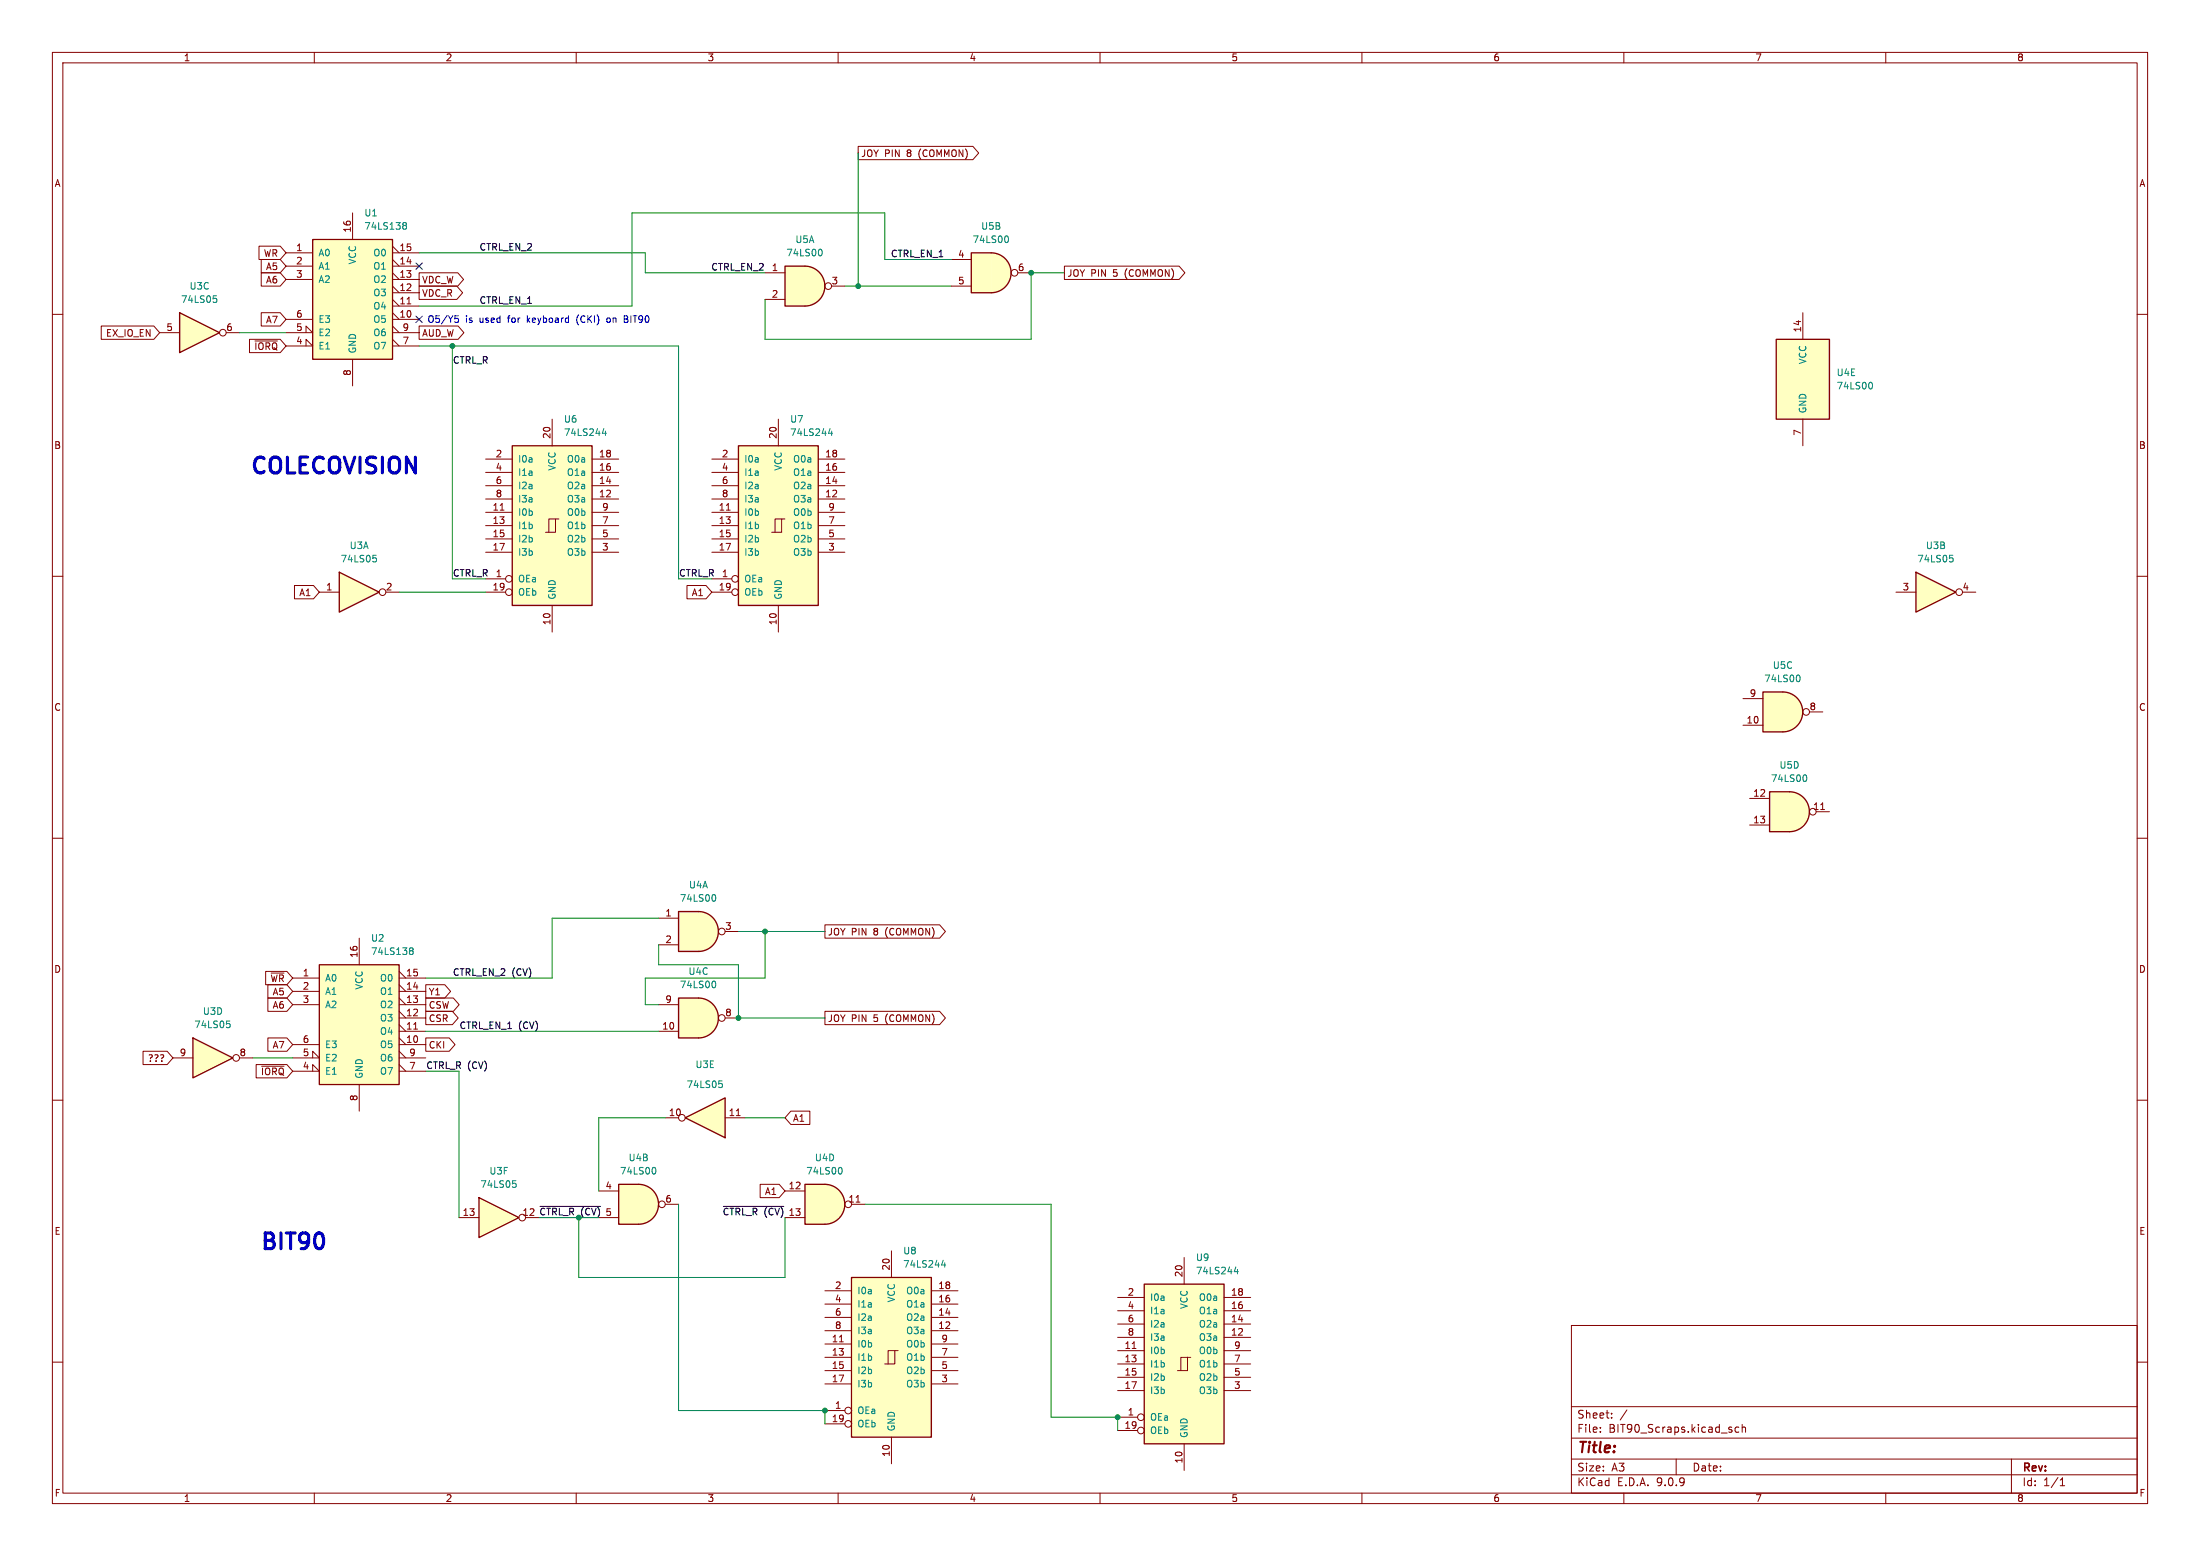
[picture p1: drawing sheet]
<svg xmlns="http://www.w3.org/2000/svg" width="420mm" height="297mm" viewBox="0 0 420 297" stroke-linecap="round" stroke-linejoin="round" font-family="sans-serif">
<g fill="none" stroke="#840000" stroke-width=".19">
<path d="M10 10h400v277h-400zM12 12h396v273h-396zM60 10v2M110 10v2M160 10v2M210 10v2M260 10v2M310 10v2M360 10v2M10 60h2M408 60h2M10 110h2"/>
<path d="M408 110h2M10 160h2M408 160h2M10 210h2M408 210h2M300 253h108v32h-108zM10 260h2M300 278.5h108M300 274.5h108M300 268.5h108M305.5 273.2v.2M305.5 272.5v.1"/>
<path d="M307.7 270.5v.2M307.7 269.8v.1M310.6 269.1l-1.3 1.9M320 278.5v3M331.9 272.5l-.4-.1-.3 .3 .2 .6h.5M332.6 272.5l.2-.1 .4 .1v.9M332.6 271.9v1.5M384 278.5v6.5M408 260h2M60 285v2M110 285v2M160 285v2"/>
<path d="M210 285v2M260 285v2M300 281.5h108M310 285v2M360 285v2M393.3 283.6h.9M393.3 282.5l.4-.4v1.5"/>
</g>
<path d="M91.4 228.6l7.7 3.8-7.7 3.8z" fill="#ffffc2"/>
<path d="M91.4 228.6l7.7 3.8-7.7 3.8z" fill="none" stroke="#840000" stroke-width=".25"/>
<g fill="none" stroke="#840000" stroke-width=".19">
<path d="M87.6 232.4h3.8M100.3 232.4h2.6"/>
<circle cx="99.7" cy="232.4" r=".63"/>
</g>
<path d="M97.9 225.4h.6M98 225.9h.3l.2 .2v.4l-.5 .1" fill="none" stroke="#008484" stroke-width=".19"/>
<path d="M162.6 243.8h15.2v30.5h-15.2z" fill="#ffffc2"/>
<g fill="none" stroke="#840000" stroke-width=".19">
<path d="M170.2 238.8v5M157.5 246.4h5.1M157.5 248.9h5.1M157.5 251.5h5.1M157.5 254h5.1M157.5 256.5h5.1M157.5 259.1h5.1M160.3 256.1h.7M170.8 257.8h-1.3v2.5M171.4 257.8h-.6v2.5h-1.9M177.8 246.4h5.1M177.8 248.9h5.1"/>
<path d="M177.8 251.5h5.1M177.8 254h5.1M177.8 256.5h5.1M177.8 259.1h5.1M157.5 261.6h5.1M157.5 264.2h5.1M157.5 269.2h3.8M157.5 271.8h3.8M170.2 274.3v5.1M177.8 261.6h5.1M177.8 264.2h5.1"/>
<circle cx="161.9" cy="269.2" r=".63"/>
<circle cx="161.9" cy="271.8" r=".63"/>
</g>
<path d="M162.6 243.8h15.2v30.5h-15.2z" fill="none" stroke="#840000" stroke-width=".25"/>
<path d="M180.1 240.5l-.3 1h.7M180.4 241v.9" fill="none" stroke="#008484" stroke-width=".19"/>
<path d="M121.9 226.1a3.8 3.8 0 0 1 3.8 3.8 3.8 3.8 0 0 1-3.8 3.8z" fill="#ffffc2" stroke="#ffffc2" stroke-width=".19"/>
<path d="M118.1 226.1h3.8v7.6h-3.8z" fill="#ffffc2"/>
<path d="M118.1 226.1h3.8a3.8 3.8 0 0 1 3.8 3.8 3.8 3.8 0 0 1-3.8 3.8h-3.8z" fill="none" stroke="#840000" stroke-width=".25"/>
<g fill="none" stroke="#840000" stroke-width=".19">
<path d="M114.3 227.3h3.8M114.3 232.4h3.8M127 229.9h2.5"/>
<circle cx="126.4" cy="229.9" r=".63"/>
</g>
<path d="M124.9 222.8a.79 .79 0 0 1 0 1.3" fill="none" stroke="#008484" stroke-width=".19"/>
<path d="M157.5 226.1a3.8 3.8 0 0 1 3.8 3.8 3.8 3.8 0 0 1-3.8 3.8z" fill="#ffffc2" stroke="#ffffc2" stroke-width=".19"/>
<path d="M153.7 226.1h3.8v7.6h-3.8z" fill="#ffffc2"/>
<path d="M153.7 226.1h3.8a3.8 3.8 0 0 1 3.8 3.8 3.8 3.8 0 0 1-3.8 3.8h-3.8z" fill="none" stroke="#840000" stroke-width=".25"/>
<g fill="none" stroke="#840000" stroke-width=".19">
<path d="M149.9 227.3h3.8M149.9 232.4h3.8M162.6 229.9h2.5M163.4 229.5h.8"/>
<circle cx="161.9" cy="229.9" r=".63"/>
</g>
<path d="M160.5 222.8a.79 .79 0 0 1 0 1.3" fill="none" stroke="#008484" stroke-width=".19"/>
<path d="M97.8 85.1h15.2v30.5h-15.2z" fill="#ffffc2"/>
<g fill="none" stroke="#840000" stroke-width=".19">
<path d="M92.7 87.6h5.1M92.7 90.2h5.1M92.7 92.7h5.1M92.7 95.3h5.1M92.7 97.8h5.1M95.5 97.4h.7M105.4 80v5.1M106 99.1h-1.2v2.5M106.7 99.1h-.7v2.5h-1.9M113 87.6h5.1M113 90.2h5.1M113 92.7h5.1"/>
<path d="M113 95.3h5.1M113 97.8h5.1M92.7 100.3h5.1M92.7 102.9h5.1M92.7 105.4h5.1M92.7 110.5h3.8M92.7 113h3.8M105.4 115.6v5.1M113 100.3h5.1M113 102.9h5.1M113 105.4h5.1"/>
<circle cx="97.2" cy="113" r=".63"/>
<circle cx="97.2" cy="110.5" r=".63"/>
</g>
<path d="M97.8 85.1h15.2v30.5h-15.2z" fill="none" stroke="#840000" stroke-width=".25"/>
<path d="M115.3 81.8l-.3 .9h.8M115.6 82.3v.8" fill="none" stroke="#008484" stroke-width=".19"/>
<path d="M189.2 48.3a3.8 3.8 0 0 1 3.8 3.8 3.8 3.8 0 0 1-3.8 3.8z" fill="#ffffc2" stroke="#ffffc2" stroke-width=".19"/>
<path d="M185.4 48.3h3.8v7.6h-3.8z" fill="#ffffc2"/>
<path d="M185.4 48.3h3.8a3.8 3.8 0 0 1 3.8 3.8 3.8 3.8 0 0 1-3.8 3.8h-3.8z" fill="none" stroke="#840000" stroke-width=".25"/>
<g fill="none" stroke="#840000" stroke-width=".19">
<path d="M181.6 49.5h3.8M181.6 54.6h3.8M194.3 52.1h2.5"/>
<circle cx="193.7" cy="52.1" r=".63"/>
</g>
<path d="M192.2 45a.79 .79 0 0 1 0 1.3" fill="none" stroke="#008484" stroke-width=".19"/>
<path d="M34.3 59.7l7.6 3.8-7.6 3.8z" fill="#ffffc2"/>
<path d="M34.3 59.7l7.6 3.8-7.6 3.8z" fill="none" stroke="#840000" stroke-width=".25"/>
<g fill="none" stroke="#840000" stroke-width=".19">
<path d="M30.5 63.5h3.8M43.2 63.5h2.5"/>
<circle cx="42.5" cy="63.5" r=".63"/>
</g>
<path d="M40.7 56.5h.6M40.9 56.9h.3l.2 .3-.1 .4-.4 .1" fill="none" stroke="#008484" stroke-width=".19"/>
<path d="M59.7 45.7h15.2v22.9h-15.2z" fill="#ffffc2"/>
<path d="M59.7 45.7h15.2v22.9h-15.2z" fill="none" stroke="#840000" stroke-width=".25"/>
<g fill="none" stroke="#840000" stroke-width=".19">
<path d="M54.6 48.3h5.1M54.6 50.8h5.1M54.6 53.3h5.1M67.3 40.6v5.1M74.9 48.3h5.1M74.9 50.8h5.1M74.9 53.3h5.1M74.9 47l1.3 1.3M74.9 49.5l1.3 1.3M74.9 52.1l1.3 1.2M74.9 55.9h5.1M74.9 54.6l1.3 1.3"/>
<path d="M74.9 58.4h5.1M74.9 57.2l1.3 1.2M74.9 59.7l1.3 1.3M77.7 58h.7M54.6 63.5h5.1l-1.3-1.3v1.3M54.6 66h5.1l-1.3-1.2v1.2M54.6 61h5.1M67.3 68.6v5.1M74.9 61h5.1M74.9 63.5h5.1M74.9 66h5.1M74.9 62.2l1.3 1.3"/>
<path d="M74.9 64.8l1.3 1.2"/>
</g>
<path d="M77 43h.1M77 42.6l.4-.1 .1 .1 .1 .2-.2 .2M77.1 43h.3M77.1 43l-.1 .1M77.4 43l.2 .3-.1 .3-.1 .2-.4-.1" fill="none" stroke="#008484" stroke-width=".19"/>
<path d="M153.7 50.8a3.8 3.8 0 0 1 3.8 3.8 3.8 3.8 0 0 1-3.8 3.8z" fill="#ffffc2" stroke="#ffffc2" stroke-width=".19"/>
<path d="M149.9 50.8h3.8v7.6h-3.8z" fill="#ffffc2"/>
<path d="M149.9 50.8h3.8a3.8 3.8 0 0 1 3.8 3.8 3.8 3.8 0 0 1-3.8 3.8h-3.8z" fill="none" stroke="#840000" stroke-width=".25"/>
<g fill="none" stroke="#840000" stroke-width=".19">
<path d="M146 52.1h3.9M146 57.2h3.9M158.7 54.6h2.6"/>
<circle cx="158.1" cy="54.6" r=".63"/>
</g>
<path d="M156.7 47.6a.79 .79 0 0 1 0 1.2" fill="none" stroke="#008484" stroke-width=".19"/>
<path d="M141 85.1h15.2v30.5h-15.2z" fill="#ffffc2"/>
<g fill="none" stroke="#840000" stroke-width=".19">
<path d="M135.9 87.6h5.1M135.9 90.2h5.1M135.9 92.7h5.1M135.9 95.3h5.1M135.9 97.8h5.1M138.7 97.4h.7M148.6 80v5.1M149.2 99.1h-1.2v2.5M149.9 99.1h-.7v2.5h-1.9M156.2 87.6h5.1M156.2 90.2h5.1M156.2 92.7h5.1"/>
<path d="M156.2 95.3h5.1M156.2 97.8h5.1M135.9 100.3h5.1M135.9 102.9h5.1M135.9 105.4h5.1M135.9 110.5h3.8M135.9 113h3.8M148.6 115.6v5.1M156.2 100.3h5.1M156.2 102.9h5.1M156.2 105.4h5.1"/>
<circle cx="140.3" cy="113" r=".63"/>
<circle cx="140.3" cy="110.5" r=".63"/>
</g>
<path d="M141 85.1h15.2v30.5h-15.2z" fill="none" stroke="#840000" stroke-width=".25"/>
<path d="M158.5 81.8l-.3 .9h.7M158.8 82.3v.8" fill="none" stroke="#008484" stroke-width=".19"/>
<path d="M365.8 109.2l7.6 3.8-7.6 3.8z" fill="#ffffc2"/>
<path d="M365.8 109.2l7.6 3.8-7.6 3.8z" fill="none" stroke="#840000" stroke-width=".25"/>
<g fill="none" stroke="#840000" stroke-width=".19">
<path d="M361.9 113h3.9M374.6 113h2.6"/>
<circle cx="374" cy="113" r=".63"/>
</g>
<path d="M372.2 106h.6M372.3 106.5h.3l.3 .2-.1 .4-.5 .2" fill="none" stroke="#008484" stroke-width=".19"/>
<path d="M339.1 64.8h10.1v15.2h-10.1z" fill="#ffffc2"/>
<path d="M339.1 64.8h10.1v15.2h-10.1z" fill="none" stroke="#840000" stroke-width=".25"/>
<path d="M344.2 59.7v5.1M344.2 80v5.1" fill="none" stroke="#840000" stroke-width=".19"/>
<path d="M357.2 73a.79 .79 0 0 1 0 1.2" fill="none" stroke="#008484" stroke-width=".19"/>
<path d="M340.4 132.1a3.8 3.8 0 0 1 3.7 3.8 3.8 3.8 0 0 1-3.7 3.8z" fill="#ffffc2" stroke="#ffffc2" stroke-width=".19"/>
<path d="M336.5 132.1h3.9v7.6h-3.9z" fill="#ffffc2"/>
<path d="M336.5 132.1h3.9a3.8 3.8 0 0 1 3.7 3.8 3.8 3.8 0 0 1-3.7 3.8h-3.9z" fill="none" stroke="#840000" stroke-width=".25"/>
<g fill="none" stroke="#840000" stroke-width=".19">
<path d="M332.7 133.4h3.8M332.7 138.4h3.8M345.4 135.9h2.6"/>
<circle cx="344.8" cy="135.9" r=".63"/>
</g>
<path d="M343.3 128.8a.79 .79 0 0 1 0 1.3" fill="none" stroke="#008484" stroke-width=".19"/>
<path d="M341.6 151.1a3.8 3.8 0 0 1 3.8 3.8 3.8 3.8 0 0 1-3.8 3.9z" fill="#ffffc2" stroke="#ffffc2" stroke-width=".19"/>
<path d="M337.8 151.1h3.8v7.7h-3.8z" fill="#ffffc2"/>
<path d="M337.8 151.1h3.8a3.8 3.8 0 0 1 3.8 3.8 3.8 3.8 0 0 1-3.8 3.9h-3.8z" fill="none" stroke="#840000" stroke-width=".25"/>
<g fill="none" stroke="#840000" stroke-width=".19">
<path d="M334 152.4h3.8M334 157.5h3.8M346.7 154.9h2.5M347.6 154.5h.7"/>
<circle cx="346.1" cy="154.9" r=".63"/>
</g>
<path d="M344.6 147.9a.79 .79 0 0 1 0 1.3" fill="none" stroke="#008484" stroke-width=".19"/>
<path d="M218.4 245.1h15.3v30.5h-15.3z" fill="#ffffc2"/>
<g fill="none" stroke="#840000" stroke-width=".19">
<path d="M213.4 247.6h5M213.4 250.2h5M213.4 252.7h5M213.4 255.3h5M213.4 257.8h5M216.1 257.4h.8M226.1 240v5.1M226.7 259.1h-1.3v2.5M227.3 259.1h-.6v2.5h-1.9M233.7 247.6h5.1M233.7 250.2h5.1M233.7 252.7h5.1"/>
<path d="M233.7 255.3h5.1M233.7 257.8h5.1M213.4 260.3h5M213.4 262.9h5M213.4 265.4h5M213.4 270.5h3.8M213.4 273h3.8M226.1 275.6v5.1M233.7 260.3h5.1M233.7 262.9h5.1M233.7 265.4h5.1"/>
<circle cx="217.8" cy="270.5" r=".63"/>
<circle cx="217.8" cy="273" r=".63"/>
</g>
<path d="M218.4 245.1h15.3v30.5h-15.3z" fill="none" stroke="#840000" stroke-width=".25"/>
<path d="M235.9 241.8l-.3 .9h.8M236.2 242.3v.8" fill="none" stroke="#008484" stroke-width=".19"/>
<path d="M36.8 198.1l7.6 3.8-7.6 3.8z" fill="#ffffc2"/>
<path d="M36.8 198.1l7.6 3.8-7.6 3.8z" fill="none" stroke="#840000" stroke-width=".25"/>
<g fill="none" stroke="#840000" stroke-width=".19">
<path d="M33 201.9h3.8M45.7 201.9h2.6"/>
<circle cx="45.1" cy="201.9" r=".63"/>
</g>
<path d="M43.3 194.9h.6M43.4 195.4h.3l.2 .2-.1 .5-.4 .1" fill="none" stroke="#008484" stroke-width=".19"/>
<path d="M133.3 174a3.8 3.8 0 0 1 3.8 3.8 3.8 3.8 0 0 1-3.8 3.8z" fill="#ffffc2" stroke="#ffffc2" stroke-width=".19"/>
<path d="M129.5 174h3.8v7.6h-3.8z" fill="#ffffc2"/>
<path d="M129.5 174h3.8a3.8 3.8 0 0 1 3.8 3.8 3.8 3.8 0 0 1-3.8 3.8h-3.8z" fill="none" stroke="#840000" stroke-width=".25"/>
<g fill="none" stroke="#840000" stroke-width=".19">
<path d="M125.7 175.3h3.8M138.4 177.8h2.6M125.7 180.3h3.8"/>
<circle cx="137.8" cy="177.8" r=".63"/>
</g>
<path d="M136.3 170.8a.79 .79 0 0 1 0 1.2" fill="none" stroke="#008484" stroke-width=".19"/>
<path d="M61 184.2h15.2v22.8h-15.2z" fill="#ffffc2"/>
<path d="M61 184.2h15.2v22.8h-15.2z" fill="none" stroke="#840000" stroke-width=".25"/>
<g fill="none" stroke="#840000" stroke-width=".19">
<path d="M68.6 179.1v5.1M55.9 186.7h5.1M55.9 189.2h5.1M55.9 191.8h5.1M55.9 199.4h5.1M76.2 186.7h5.1M76.2 189.2h5.1M76.2 191.8h5.1M76.2 199.4h5.1M76.2 185.4l1.3 1.3M76.2 188l1.3 1.2M76.2 190.5l1.3 1.3"/>
<path d="M76.2 194.3h5.1M76.2 193l1.3 1.3M76.2 196.9h5.1M76.2 195.6l1.3 1.3M76.2 198.1l1.3 1.3M79 196.4h.7M55.9 201.9h5.1l-1.3-1.2v1.2M55.9 204.5h5.1l-1.3-1.3v1.3M68.6 207v5.1M76.2 201.9h5.1M76.2 204.5h5.1M76.2 200.7l1.3 1.2"/>
<path d="M76.2 203.2l1.3 1.3"/>
</g>
<path d="M78.3 181.4l.1 .1M78.3 181l.3-.1 .2 .1 .1 .2-.3 .3M78.4 181.5h.2M78.4 181.5h-.1M78.6 181.5l.3 .2-.1 .4-.2 .1-.3-.1" fill="none" stroke="#008484" stroke-width=".19"/>
<path d="M64.8 109.2l7.6 3.8-7.6 3.8z" fill="#ffffc2"/>
<path d="M64.8 109.2l7.6 3.8-7.6 3.8z" fill="none" stroke="#840000" stroke-width=".25"/>
<g fill="none" stroke="#840000" stroke-width=".19">
<path d="M61 113h3.8M73.7 113h2.5"/>
<circle cx="73" cy="113" r=".63"/>
</g>
<path d="M71.2 106h.6M71.3 106.5h.3l.3 .2-.1 .4-.5 .2" fill="none" stroke="#008484" stroke-width=".19"/>
<path d="M130.8 213.4l7.6-3.8v7.6z" fill="#ffffc2"/>
<path d="M130.8 213.4l7.6-3.8v7.6z" fill="none" stroke="#840000" stroke-width=".25"/>
<g fill="none" stroke="#840000" stroke-width=".19">
<path d="M127 213.4h2.5M138.4 213.4h3.8M140.6 212.9h.7"/>
<circle cx="130.2" cy="213.4" r=".63"/>
</g>
<path d="M137.3 206.3h.6M137.4 206.8h.3l.2 .2v.5l-.5 .1" fill="none" stroke="#008484" stroke-width=".19"/>
<path d="M133.3 190.5a3.8 3.8 0 0 1 3.8 3.8 3.8 3.8 0 0 1-3.8 3.8z" fill="#ffffc2" stroke="#ffffc2" stroke-width=".19"/>
<path d="M129.5 190.5h3.8v7.6h-3.8z" fill="#ffffc2"/>
<path d="M129.5 190.5h3.8a3.8 3.8 0 0 1 3.8 3.8 3.8 3.8 0 0 1-3.8 3.8h-3.8z" fill="none" stroke="#840000" stroke-width=".25"/>
<g fill="none" stroke="#840000" stroke-width=".19">
<path d="M163.8 27.9h21.9l1.1 1.3-1.1 1.3h-21.9zM49.4 47h4.1l1.1 1.3-1.1 1.2h-4.1zM49.9 52.1h3.6l1.1 1.2-1.1 1.3h-3.6zM49.9 59.7h3.6l1.1 1.3-1.1 1.2h-3.6zM49.9 49.5h3.6l1.1 1.3-1.1 1.3h-3.6zM80 52.1h7.4l1.1 1.2-1.1 1.3h-7.4zM80 54.6h7.2l1.1 1.3-1.1 1.3h-7.2zM203.2 50.8h21.9l1.1 1.3-1.1 1.2h-21.9zM19.3 62.2h10.1l1.1 1.3-1.1 1.3h-10.1zM47.6 64.8h5.9l1.1 1.2-1.1 1.3h-5.9zM48.7 65.1h4.3M80 62.2h7.5l1.1 1.3-1.1 1.3h-7.5z"/>
<path d="M56.2 111.8h3.6l1.2 1.2-1.2 1.3h-3.6zM131.1 111.8h3.7l1.1 1.2-1.1 1.3h-3.7zM157.5 176.5h21.9l1.1 1.3-1.1 1.3h-21.9zM50.7 185.4h4.1l1.1 1.3-1.1 1.3h-4.1zM51.1 198.1h3.7l1.1 1.3-1.1 1.3h-3.7zM51.1 188h3.7l1.1 1.2-1.1 1.3h-3.7zM51.1 190.5h3.7l1.1 1.3-1.1 1.2h-3.7zM51.8 185.7h2.4M81.3 190.5h5.2l1.2 1.3-1.2 1.2h-5.2zM81.3 188h3.6l1.1 1.2-1.1 1.3h-3.6zM81.3 193h5.1l1.1 1.3-1.1 1.3h-5.1zM81.3 198.1h4.5l1.1 1.3-1.1 1.3h-4.5z"/>
<path d="M125.7 191.8h3.8M125.7 196.9h3.8M138.4 194.3h2.6M157.5 193h21.9l1.1 1.3-1.1 1.3h-21.9zM27.3 200.7h4.6l1.1 1.2-1.1 1.3h-4.6zM48.9 203.2h5.9l1.1 1.3-1.1 1.2h-5.9zM49.9 203.5h4.3M151 212.1h3.6v2.5h-3.6l-1.1-1.2zM145.1 226.1h3.6l1.2 1.2-1.2 1.3h-3.6z"/>
<circle cx="137.8" cy="194.3" r=".63"/>
</g>
<path d="M136.3 187.3a.79 .79 0 0 1 0 1.2" fill="none" stroke="#008484" stroke-width=".19"/>
<path d="M103.1 230.3h11.5M138.1 230.3h11.5" fill="none" stroke="#000" stroke-width=".19"/>
<g fill="none" stroke="#008400" stroke-width=".19">
<path d="M163.8 29.2v25.4M80 48.3h43.2v3.8h22.8M161.3 54.6h20.3M181.6 49.5h-12.7v-8.9h-48.3v17.8h-40.6M203.2 52.1h-6.4v12.7h-50.8v-7.6M45.7 63.5h8.9M80 66h49.5v44.5h6.4M86.4 66v44.5h6.3M76.2 113h16.5M125.7 175.3h-20.3v11.4h-24.1M141 177.8h16.5M146 177.8v8.9h-22.8v5.1h2.5"/>
<path d="M81.3 196.9h44.4M125.7 180.3v3.9h15.3v10.1h16.5M48.3 201.9h7.6M81.3 204.5h6.3v27.9M127 213.4h-12.7v13.9M142.2 213.4h7.7M102.9 232.4h11.4M110.5 232.4v11.4h39.4v-11.4M129.5 229.9v39.3h28v2.6M165.1 229.9h35.6v40.6h12.7v2.5"/>
</g>
<path d="M79.4 50.2l1.2 1.2M80.6 50.2l-1.2 1.2M79.4 60.4l1.2 1.2M80.6 60.4l-1.2 1.2" fill="none" stroke="#000084" stroke-width=".19"/>
<path d="M86.9 60.3h.6M87 60.8h.3l.2 .2v.4l-.5 .1M110.2 60.5l-.1 .4 .1 .8M116.3 60.7l-.3 .1-.2 .1 .1 .5 .4 .1M119.2 60.3h.5M119.2 60.9h.4M119.6 60.9h.2M119.7 60.8l-.1 .1M119.8 61.5h-.6" fill="none" stroke="#0000c2" stroke-width=".19"/>
<g fill="#008400" stroke="#008400" stroke-width=".19">
<circle cx="163.8" cy="54.6" r=".46"/>
<circle cx="196.8" cy="52.1" r=".46"/>
<circle cx="86.4" cy="66" r=".46"/>
<circle cx="146" cy="177.8" r=".46"/>
<circle cx="141" cy="194.3" r=".46"/>
<circle cx="213.4" cy="270.5" r=".46"/>
<circle cx="157.5" cy="269.2" r=".46"/>
</g>
<g font-size="4.2" fill="#0000c2">
<text x="47.4" y="91.3">COLECOVISION</text>
<text x="49.3" y="239.4">BIT90</text>
</g>
<text font-size="2.8" fill="#840000" x="301" y="277.9">Title:</text>
<g font-size="2.1" fill="#840000">
<text x="301" y="273.7">File:</text>
<text x="301" y="271">Sheet:</text>
<text x="307.1" y="273.7">BIT90_Scraps.kicad_sch</text>
<text x="301" y="281.1">Size:</text>
<text x="307.6" y="281.1">A3</text>
<text x="323" y="281.1">Date:</text>
<text x="386" y="281.3">Rev:</text>
<text x="301" y="283.9">KiCad</text>
<text x="308.7" y="283.9">E.D.A.</text>
<text x="316.3" y="283.9">9.0.9</text>
<text x="386" y="283.9">Id:</text>
<text x="390.1" y="283.9">1/1</text>
</g>
<g font-size="1.8" fill="#840000">
<text x="35" y="11.9">1</text>
<text x="85" y="11.9">2</text>
<text x="135" y="11.9">3</text>
<text x="185" y="11.9">4</text>
<text x="235" y="11.9">5</text>
<text x="285" y="11.9">6</text>
<text x="335" y="11.9">7</text>
<text x="385" y="11.9">8</text>
<text x="10.3" y="35.9">A</text>
<text x="164.3" y="30.2">JOY PIN</text>
<text x="173.2" y="30.2">8</text>
<text x="175.6" y="30.2">(COMMON)</text>
<text x="408.3" y="35.9">A</text>
<text x="67.1" y="44.5" transform="rotate(-90 67.1 44.5)">16</text>
<text x="50.3" y="49.2">WR</text>
<text x="50.7" y="51.8">A5</text>
<text x="56.4" y="48">1</text>
<text x="56.4" y="50.5">2</text>
<text x="56.4" y="53.1">3</text>
<text x="76.2" y="48">15</text>
<text x="76.2" y="50.5">14</text>
<text x="76.2" y="53.1">13</text>
<text x="147.2" y="51.8">1</text>
<text x="182.8" y="49.3">4</text>
<text x="194.2" y="51.8">6</text>
<text x="203.7" y="53">JOY PIN</text>
<text x="212.6" y="53">5</text>
<text x="215" y="53">(COMMON)</text>
<text x="50.7" y="54.3">A6</text>
<text x="76.2" y="55.6">12</text>
<text x="76.2" y="58.2">11</text>
<text x="80.5" y="54.3">VDC_W</text>
<text x="80.5" y="56.8">VDC_R</text>
<text x="147.2" y="56.9">2</text>
<text x="158.7" y="54.4">3</text>
<text x="182.8" y="54.4">5</text>
<text x="20.1" y="64.5">EX_IO_EN</text>
<text x="31.7" y="63.2">5</text>
<text x="43.1" y="63.2">6</text>
<text x="50.7" y="61.9">A7</text>
<text x="56.4" y="60.7">6</text>
<text x="56.4" y="63.2">5</text>
<text x="56.4" y="65.8">4</text>
<text x="76.2" y="60.7">10</text>
<text x="76.8" y="63.2">9</text>
<text x="76.8" y="65.8">7</text>
<text x="80.5" y="64.5">AUD_W</text>
<text x="343.9" y="63.5" transform="rotate(-90 343.9 63.5)">14</text>
<text x="48.4" y="67">~{IORQ}</text>
<text x="67.1" y="71.8" transform="rotate(-90 67.1 71.8)">8</text>
<text x="105.2" y="83.9" transform="rotate(-90 105.2 83.9)">20</text>
<text x="148.3" y="83.9" transform="rotate(-90 148.3 83.9)">20</text>
<text x="343.9" y="83.3" transform="rotate(-90 343.9 83.3)">7</text>
<text x="10.3" y="85.9">B</text>
<text x="94.5" y="87.4">2</text>
<text x="94.5" y="89.9">4</text>
<text x="114.3" y="87.4">18</text>
<text x="114.3" y="89.9">16</text>
<text x="137.7" y="87.4">2</text>
<text x="137.7" y="89.9">4</text>
<text x="157.4" y="87.4">18</text>
<text x="157.4" y="89.9">16</text>
<text x="408.2" y="85.9">B</text>
<text x="94.5" y="92.5">6</text>
<text x="94.5" y="95">8</text>
<text x="114.3" y="92.5">14</text>
<text x="114.3" y="95">12</text>
<text x="137.7" y="92.5">6</text>
<text x="137.7" y="95">8</text>
<text x="157.4" y="92.5">14</text>
<text x="157.4" y="95">12</text>
<text x="93.9" y="97.5">11</text>
<text x="93.9" y="100.1">13</text>
<text x="114.9" y="97.5">9</text>
<text x="114.9" y="100.1">7</text>
<text x="137.1" y="97.5">11</text>
<text x="137.1" y="100.1">13</text>
<text x="158" y="97.5">9</text>
<text x="158" y="100.1">7</text>
<text x="93.9" y="102.6">15</text>
<text x="93.9" y="105.2">17</text>
<text x="114.9" y="102.6">5</text>
<text x="114.9" y="105.2">3</text>
<text x="137.1" y="102.6">15</text>
<text x="137.1" y="105.2">17</text>
<text x="158" y="102.6">5</text>
<text x="158" y="105.2">3</text>
<text x="57" y="114">A1</text>
<text x="62.2" y="112.8">1</text>
<text x="73.6" y="112.8">2</text>
<text x="93.9" y="112.8">19</text>
<text x="94.5" y="110.2">1</text>
<text x="132" y="114">A1</text>
<text x="137.1" y="112.8">19</text>
<text x="137.7" y="110.2">1</text>
<text x="363.1" y="112.8">3</text>
<text x="374.6" y="112.8">4</text>
<text x="105.2" y="119.4" transform="rotate(-90 105.2 119.4)">10</text>
<text x="148.3" y="119.4" transform="rotate(-90 148.3 119.4)">10</text>
<text x="10.3" y="135.9">C</text>
<text x="333.9" y="133.1">9</text>
<text x="345.4" y="135.6">8</text>
<text x="408.2" y="135.9">C</text>
<text x="333.3" y="138.2">10</text>
<text x="334.6" y="152.1">12</text>
<text x="346" y="154.7">11</text>
<text x="334.6" y="157.2">13</text>
<text x="126.9" y="175">1</text>
<text x="138.4" y="177.5">3</text>
<text x="158" y="178.8">JOY PIN</text>
<text x="166.9" y="178.8">8</text>
<text x="169.3" y="178.8">(COMMON)</text>
<text x="10.3" y="185.9">D</text>
<text x="68.3" y="182.9" transform="rotate(-90 68.3 182.9)">16</text>
<text x="126.9" y="180.1">2</text>
<text x="408.2" y="185.9">D</text>
<text x="51.5" y="187.6">~{WR}</text>
<text x="51.9" y="190.2">A5</text>
<text x="57.7" y="186.4">1</text>
<text x="57.7" y="189">2</text>
<text x="57.7" y="191.5">3</text>
<text x="77.4" y="186.4">15</text>
<text x="77.4" y="189">14</text>
<text x="77.4" y="191.5">13</text>
<text x="81.8" y="190.2">Y1</text>
<text x="126.9" y="191.5">9</text>
<text x="51.9" y="192.7">A6</text>
<text x="77.4" y="194.1">12</text>
<text x="77.4" y="196.6">11</text>
<text x="81.8" y="192.7">CSW</text>
<text x="81.8" y="195.3">CSR</text>
<text x="126.3" y="196.6">10</text>
<text x="138.4" y="194.1">8</text>
<text x="158" y="195.3">JOY PIN</text>
<text x="166.9" y="195.3">5</text>
<text x="169.3" y="195.3">(COMMON)</text>
<text x="28.1" y="202.9">???</text>
<text x="34.2" y="201.7">9</text>
<text x="45.6" y="201.7">8</text>
<text x="51.9" y="200.3">A7</text>
<text x="57.7" y="199.1">6</text>
<text x="57.7" y="201.7">5</text>
<text x="77.4" y="199.1">10</text>
<text x="78" y="201.7">9</text>
<text x="81.8" y="200.3">CKI</text>
<text x="49.7" y="205.4">~{IORQ}</text>
<text x="57.7" y="204.2">4</text>
<text x="78" y="204.2">7</text>
<text x="68.3" y="210.3" transform="rotate(-90 68.3 210.3)">8</text>
<text x="127.6" y="213.1">10</text>
<text x="139" y="213.1">11</text>
<text x="151.3" y="214.3">A1</text>
<text x="115.5" y="227.1">4</text>
<text x="150.5" y="227.1">12</text>
<text x="88.2" y="232.2">13</text>
<text x="99.7" y="232.2">12</text>
<text x="115.5" y="232.2">5</text>
<text x="126.9" y="229.6">6</text>
<text x="145.9" y="228.3">A1</text>
<text x="150.5" y="232.2">13</text>
<text x="161.9" y="229.6">11</text>
<text x="10.3" y="235.9">E</text>
<text x="408.3" y="235.9">E</text>
<text x="169.9" y="242.6" transform="rotate(-90 169.9 242.6)">20</text>
<text x="225.8" y="243.9" transform="rotate(-90 225.8 243.9)">20</text>
<text x="159.3" y="246.1">2</text>
<text x="159.3" y="248.7">4</text>
<text x="159.3" y="251.2">6</text>
<text x="179" y="246.1">18</text>
<text x="179" y="248.7">16</text>
<text x="179" y="251.2">14</text>
<text x="215.2" y="247.4">2</text>
<text x="215.2" y="249.9">4</text>
<text x="234.9" y="247.4">18</text>
<text x="234.9" y="249.9">16</text>
<text x="158.7" y="256.3">11</text>
<text x="159.3" y="253.7">8</text>
<text x="179" y="253.7">12</text>
<text x="179.6" y="256.3">9</text>
<text x="214.6" y="257.6">11</text>
<text x="215.2" y="252.5">6</text>
<text x="215.2" y="255">8</text>
<text x="234.9" y="252.5">14</text>
<text x="234.9" y="255">12</text>
<text x="235.5" y="257.6">9</text>
<text x="158.7" y="258.8">13</text>
<text x="158.7" y="261.4">15</text>
<text x="158.7" y="263.9">17</text>
<text x="179.6" y="258.8">7</text>
<text x="179.6" y="261.4">5</text>
<text x="179.6" y="263.9">3</text>
<text x="214.6" y="260.1">13</text>
<text x="214.6" y="262.6">15</text>
<text x="235.5" y="260.1">7</text>
<text x="235.5" y="262.6">5</text>
<text x="159.3" y="269">1</text>
<text x="214.6" y="265.2">17</text>
<text x="235.5" y="265.2">3</text>
<text x="158.7" y="271.5">19</text>
<text x="214.6" y="272.8">19</text>
<text x="215.2" y="270.3">1</text>
<text x="169.9" y="278.2" transform="rotate(-90 169.9 278.2)">10</text>
<text x="225.8" y="279.4" transform="rotate(-90 225.8 279.4)">10</text>
<text x="10.3" y="285.9">F</text>
<text x="35" y="286.9">1</text>
<text x="85" y="286.9">2</text>
<text x="135" y="286.9">3</text>
<text x="185" y="286.9">4</text>
<text x="235" y="286.9">5</text>
<text x="285" y="286.9">6</text>
<text x="335" y="286.9">7</text>
<text x="385" y="286.9">8</text>
<text x="408.3" y="285.9">F</text>
</g>
<g font-size="1.8" fill="#008484">
<text x="69.5" y="41.5">U1</text>
<text x="69.5" y="44">74LS138</text>
<text x="151.7" y="46.6">U5A</text>
<text x="185.6" y="46.6">74LS00</text>
<text x="187.2" y="44">U5B</text>
<text x="60.7" y="49.1">A0</text>
<text x="60.7" y="51.7">A1</text>
<text x="68.2" y="50.6" transform="rotate(-90 68.2 50.6)">VCC</text>
<text x="71.2" y="49.1">O0</text>
<text x="71.2" y="51.7">O1</text>
<text x="150" y="49.1">74LS00</text>
<text x="34.5" y="58">74LS05</text>
<text x="36.1" y="55.5">U3C</text>
<text x="60.7" y="54.2">A2</text>
<text x="71.2" y="54.2">O2</text>
<text x="71.2" y="56.7">O3</text>
<text x="71.2" y="59.3">O4</text>
<text x="60.7" y="61.8">E3</text>
<text x="60.7" y="64.4">E2</text>
<text x="71.2" y="61.8">O5</text>
<text x="71.2" y="64.4">O6</text>
<text x="60.7" y="66.9">E1</text>
<text x="68.2" y="67.6" transform="rotate(-90 68.2 67.6)">GND</text>
<text x="71.2" y="66.9">O7</text>
<text x="345" y="69.6" transform="rotate(-90 345 69.6)">VCC</text>
<text x="350.5" y="72">U4E</text>
<text x="350.5" y="74.5">74LS00</text>
<text x="107.6" y="83.4">74LS244</text>
<text x="107.6" y="80.9">U6</text>
<text x="150.7" y="83.4">74LS244</text>
<text x="150.7" y="80.9">U7</text>
<text x="345" y="79" transform="rotate(-90 345 79)">GND</text>
<text x="98.8" y="88.5">I0a</text>
<text x="106.3" y="89.9" transform="rotate(-90 106.3 89.9)">VCC</text>
<text x="108.1" y="88.5">O0a</text>
<text x="142" y="88.5">I0a</text>
<text x="149.5" y="89.9" transform="rotate(-90 149.5 89.9)">VCC</text>
<text x="151.3" y="88.5">O0a</text>
<text x="98.8" y="91">I1a</text>
<text x="98.8" y="93.6">I2a</text>
<text x="108.1" y="91">O1a</text>
<text x="108.1" y="93.6">O2a</text>
<text x="142" y="91">I1a</text>
<text x="142" y="93.6">I2a</text>
<text x="151.3" y="91">O1a</text>
<text x="151.3" y="93.6">O2a</text>
<text x="98.8" y="96.1">I3a</text>
<text x="98.8" y="98.7">I0b</text>
<text x="98.8" y="101.2">I1b</text>
<text x="108.1" y="96.1">O3a</text>
<text x="108.1" y="98.7">O0b</text>
<text x="108.1" y="101.2">O1b</text>
<text x="142" y="96.1">I3a</text>
<text x="142" y="98.7">I0b</text>
<text x="142" y="101.2">I1b</text>
<text x="151.3" y="96.1">O3a</text>
<text x="151.3" y="98.7">O0b</text>
<text x="151.3" y="101.2">O1b</text>
<text x="64.9" y="107.5">74LS05</text>
<text x="66.7" y="105">U3A</text>
<text x="98.8" y="103.7">I2b</text>
<text x="98.8" y="106.3">I3b</text>
<text x="108.1" y="103.7">O2b</text>
<text x="108.1" y="106.3">O3b</text>
<text x="142" y="103.7">I2b</text>
<text x="142" y="106.3">I3b</text>
<text x="151.3" y="103.7">O2b</text>
<text x="151.3" y="106.3">O3b</text>
<text x="365.9" y="107.5">74LS05</text>
<text x="367.6" y="105">U3B</text>
<text x="98.8" y="111.4">OEa</text>
<text x="98.8" y="113.9">OEb</text>
<text x="142" y="111.4">OEa</text>
<text x="142" y="113.9">OEb</text>
<text x="106.3" y="114.6" transform="rotate(-90 106.3 114.6)">GND</text>
<text x="149.5" y="114.6" transform="rotate(-90 149.5 114.6)">GND</text>
<text x="336.7" y="130.4">74LS00</text>
<text x="338.3" y="127.9">U5C</text>
<text x="338" y="149.5">74LS00</text>
<text x="339.6" y="146.9">U5D</text>
<text x="129.7" y="172.3">74LS00</text>
<text x="131.4" y="169.8">U4A</text>
<text x="70.7" y="179.9">U2</text>
<text x="70.7" y="182.5">74LS138</text>
<text x="62" y="187.6">A0</text>
<text x="62" y="190.1">A1</text>
<text x="69.4" y="189" transform="rotate(-90 69.4 189)">VCC</text>
<text x="72.4" y="187.6">O0</text>
<text x="72.4" y="190.1">O1</text>
<text x="129.7" y="188.8">74LS00</text>
<text x="131.3" y="186.3">U4C</text>
<text x="37" y="196.4">74LS05</text>
<text x="38.6" y="193.9">U3D</text>
<text x="62" y="192.6">A2</text>
<text x="72.4" y="192.6">O2</text>
<text x="72.4" y="195.2">O3</text>
<text x="72.4" y="197.7">O4</text>
<text x="62" y="200.3">E3</text>
<text x="62" y="202.8">E2</text>
<text x="72.4" y="200.3">O5</text>
<text x="72.4" y="202.8">O6</text>
<text x="62" y="205.3">E1</text>
<text x="69.4" y="206" transform="rotate(-90 69.4 206)">GND</text>
<text x="72.4" y="205.3">O7</text>
<text x="131" y="207.9">74LS05</text>
<text x="132.7" y="204.1">U3E</text>
<text x="119.9" y="221.8">U4B</text>
<text x="155.5" y="221.8">U4D</text>
<text x="91.6" y="226.9">74LS05</text>
<text x="93.3" y="224.4">U3F</text>
<text x="118.3" y="224.4">74LS00</text>
<text x="153.8" y="224.4">74LS00</text>
<text x="172.3" y="239.6">U8</text>
<text x="172.3" y="242.2">74LS244</text>
<text x="228.2" y="243.4">74LS244</text>
<text x="228.2" y="240.9">U9</text>
<text x="163.6" y="247.2">I0a</text>
<text x="163.6" y="249.8">I1a</text>
<text x="171" y="248.7" transform="rotate(-90 171 248.7)">VCC</text>
<text x="172.9" y="247.2">O0a</text>
<text x="172.9" y="249.8">O1a</text>
<text x="219.5" y="248.5">I0a</text>
<text x="219.5" y="251.1">I1a</text>
<text x="226.9" y="250" transform="rotate(-90 226.9 250)">VCC</text>
<text x="228.8" y="248.5">O0a</text>
<text x="228.8" y="251.1">O1a</text>
<text x="163.6" y="252.3">I2a</text>
<text x="163.6" y="254.9">I3a</text>
<text x="163.6" y="257.4">I0b</text>
<text x="172.9" y="252.3">O2a</text>
<text x="172.9" y="254.9">O3a</text>
<text x="172.9" y="257.4">O0b</text>
<text x="219.5" y="253.6">I2a</text>
<text x="219.5" y="256.1">I3a</text>
<text x="228.8" y="253.6">O2a</text>
<text x="228.8" y="256.1">O3a</text>
<text x="163.6" y="259.9">I1b</text>
<text x="163.6" y="262.5">I2b</text>
<text x="172.9" y="259.9">O1b</text>
<text x="172.9" y="262.5">O2b</text>
<text x="219.5" y="258.7">I0b</text>
<text x="219.5" y="261.2">I1b</text>
<text x="219.5" y="263.8">I2b</text>
<text x="228.8" y="258.7">O0b</text>
<text x="228.8" y="261.2">O1b</text>
<text x="228.8" y="263.8">O2b</text>
<text x="163.6" y="265">I3b</text>
<text x="172.9" y="265">O3b</text>
<text x="219.5" y="266.3">I3b</text>
<text x="228.8" y="266.3">O3b</text>
<text x="163.6" y="270.1">OEa</text>
<text x="163.6" y="272.6">OEb</text>
<text x="171" y="273.3" transform="rotate(-90 171 273.3)">GND</text>
<text x="219.5" y="271.4">OEa</text>
<text x="219.5" y="273.9">OEb</text>
<text x="226.9" y="274.6" transform="rotate(-90 226.9 274.6)">GND</text>
</g>
<g font-size="1.8">
<text x="91.4" y="47.9">CTRL_EN_2</text>
<text x="135.7" y="51.7">CTRL_EN_2</text>
<text x="170" y="49.2">CTRL_EN_1</text>
<text x="91.4" y="58.1">CTRL_EN_1</text>
<text x="86.4" y="69.5">CTRL_R</text>
<text x="86.4" y="110.1">CTRL_R</text>
<text x="129.5" y="110.1">CTRL_R</text>
<text x="86.4" y="186.3">CTRL_EN_2</text>
<text x="97.7" y="186.3">(CV)</text>
<text x="87.6" y="196.5">CTRL_EN_1</text>
<text x="99" y="196.5">(CV)</text>
<text x="81.3" y="204.1">CTRL_R (CV)</text>
<text x="137.9" y="232.1">~{CTRL_R (CV)}</text>
</g>
<g font-size="1.8" fill="#0000c2">
<text x="81.5" y="61.8">O5/Y5</text>
<text x="88.9" y="61.8">is</text>
<text x="91.7" y="61.8">used</text>
<text x="97.2" y="61.8">for</text>
<text x="101.1" y="61.8">keyboard</text>
<text x="110.7" y="61.8">(CKI)</text>
<text x="116.7" y="61.8">on</text>
<text x="120.2" y="61.8">BIT90</text>
</g>
<text font-size="1.8" fill="#008400" x="102.9" y="232.1">~{CTRL_R (CV)}</text>
</svg>
